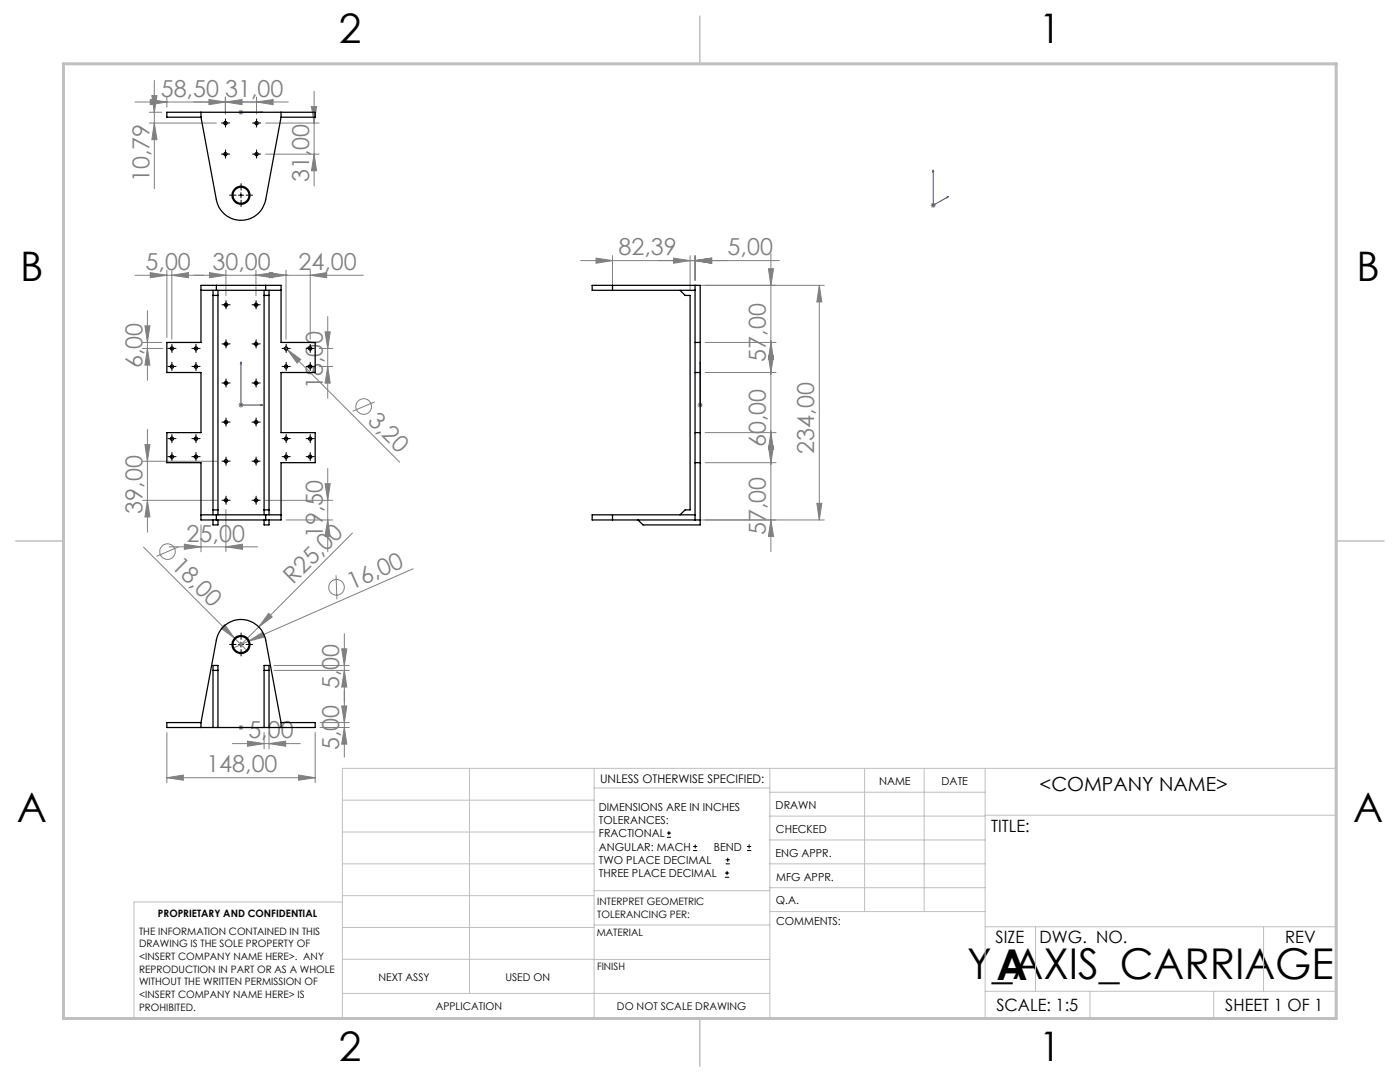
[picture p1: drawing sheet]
<svg xmlns="http://www.w3.org/2000/svg" width="279mm" height="216mm" viewBox="0 0 279 216" stroke-linecap="round" stroke-linejoin="round" font-family="sans-serif">
<g fill="none" stroke="#808080" stroke-width=".2">
<path d="M30 19.9l3.3 .5-3.3 .5zM30.3 19.1h1l-.5 3.3zM30.8 16.1v21.6M33.3 19.4v2M41.7 19.9l3.3 .5-3.3 .5zM45 19.4v3.4M51.2 19.4v3.4M62.7 18.2v18.9M27 20.4h30.5M29.8 22.4h2.5M29.8 24.6h13.4M30.8 24.6l.5 3.3h-1z"/>
<path d="M45 20.4l3.3-.5v1zM47.6 22.4h1M47.7 22l.7 .8M48.1 21.9v1M48.4 22l-.7 .8M51.2 20.4l3.3-.5v1zM53 24.6h10.7M53 30.8h10.7M62.2 21.3h1l-.5 3.3zM62.7 30.8l.5 3.3h-1zM27 54.9h45.5M30 54.4l3.3 .5-3.3 .5z"/>
<path d="M33.3 53.9v13.4M34.3 54.9l3.3-.5v1zM34.3 53.9v13.8M41.8 54.4l3.3 .5-3.3 .5zM45.1 53.9v5.1M51.1 54.9l3.3-.5v1zM51.1 53.9v5.1M53.8 54.4l3.3 .5-3.3 .5zM57.1 53.9v13.8M61.9 54.9l3.3-.5v1zM61.9 53.9v13.8M115.9 52h39.6"/>
<path d="M119 51.5l3.2 .5-3.2 .5zM122.2 51v5.9M134.4 51.5l3.3 .5-3.3 .5zM137.7 51v6.9M138.7 52l3.3-.5v1zM138.7 51v5M139.7 56.9h24.8M153.4 53.6h1l-.6 3.3zM153.8 50.6v59.5M163.5 56.9l.5 3.4h-1zM163.5 56.9v46.9M185.7 41h1.1"/>
<path d="M185.9 40.6l.7 .7M186.2 40.5v1M186.6 40.6l-.7 .7M28.4 69.5h4.1M28.4 68.3h3.9M28.9 65h1l-.5 3.3zM29.4 69.5l.5 3.3h-1zM29.4 62v13.9M56.9 69.3l.4 .4M57.3 69.7l2.7 2-.7 .8zM57.3 69.7l22.5 22.5M63.7 73.1h2.7"/>
<path d="M63.7 69.5h2.7M64.9 66.2h1l-.5 3.3zM65.4 73.1l.5 3.3h-1zM65.4 63.2v16.3M140.7 68.3h14.2M140.7 74.3h14.2M153.4 71h1l-.6 3.3zM153.8 68.3l.6 3.3h-1zM28.4 99.8h14.9M28.4 92h14.9M28.9 88.7h1l-.5 3.3zM29.4 99.8l.5 3.4h-1z"/>
<path d="M29.4 85.7v20.5M47.6 80.8h1M47.7 80.5l.7 .7M48.1 80.3v1.1M48.4 80.5l-.7 .7M52.9 99.8h13.5M64.9 96.5h1l-.5 3.3zM65.4 93.5v16.6M74.8 80.2l-4.4 1.9M139.2 80.8h1M139.4 80.5l.7 .7M139.7 80.3v1.1"/>
<path d="M140.1 80.5l-.7 .7M140.7 92.3h14.2M140.7 86.3h14.2M153.4 89h1l-.6 3.3zM153.8 86.3l.6 3.3h-1zM28.6 109.2l20.8 20.7M33.8 109.1h17.6M35.6 109.1l-4.4 1.9M36.8 108.6l3.3 .5-3.3 .5zM40.1 104.7v5.4M45.1 109.1l3.3-.5v1zM45.1 101.7v8.4"/>
<path d="M57.1 103.8h9.3M65.4 103.8l.5 3.2h-1zM67.1 114.8l.1 4.8M70.3 106.4l-18.7 18.7M82.4 113.5l-32.8 14.5M139.7 103.8h24.8M153.8 103.8l.6 3.2h-1zM163 100.4h1l-.5 3.4zM44.8 124.6l2 2.8-2.7-2zM49.6 128l2.8-1.8 .4 .9zM49.6 128l-3 1.3M51.6 125.1l-3.5 3.5"/>
<path d="M53.6 122.4l.7 .7-2.7 2zM54.7 133.8h15M54.7 132.8h15M68.2 129.5h1l-.5 3.3zM68.7 133.8l.5 3.3h-1zM68.7 126.4v24.7M33.3 155.2l3.3-.5v1zM33.3 146.2v10M33.3 155.2h29.6M46.4 148.4h13.5M47.6 145.2h1M47.7 144.8l.7 .7"/>
<path d="M48.1 144.7v1M48.4 144.8l-.7 .7M49.4 147.9l3.3 .5-3.3 .5zM52.7 146.2v3.2M53.7 148.4l3.3-.5v1zM53.7 146.2v3.2M59.6 154.7l3.3 .5-3.3 .5zM62.9 146.2v10M63.9 145.2h5.8M63.9 144.2h5.8M68.2 140.9h1l-.5 3.3zM68.7 145.2l.5 3.3h-1z"/>
<circle cx="72.6" cy="81.1" r="1.57"/>
<circle cx="33.4" cy="110.1" r="1.56"/>
<circle cx="67.2" cy="117.2" r="1.56"/>
</g>
<g fill="none" stroke="#000" stroke-width=".2">
<path d="M44.5 30.8h1M44.5 24.6h1M45 24.1v.9M45 30.3v1M47.6 38.9h1M48.1 38.5v1M50.7 30.8h1M50.7 24.6h1M51.2 24.1v.9M51.2 30.3v1M33.8 69.5h1M33.8 73.1h1"/>
<path d="M34.3 69v1M34.3 72.6v1M38.6 69.5h1M38.6 73.1h1M39.1 69v1M39.1 72.6v1M44.6 76.4h1M44.6 68.7h1M44.6 60.8h1M45.1 60.3v1M45.1 68.1v1M45.1 75.9v1"/>
<path d="M50.6 76.4h1M50.6 68.7h1M50.6 60.8h1M51.1 60.3v1M51.1 68.1v1M51.1 75.9v1M56.6 69.5h1M56.6 73.1h1M57.1 69v1M57.1 72.6v1M61.4 69.5h1M61.4 73.1h1"/>
<path d="M61.9 69v1M61.9 72.6v1M33.8 91.1h1M33.8 87.5h1M34.3 87v1M34.3 90.6v1.1M38.6 91.1h1M38.6 87.5h1M39.1 87v1M39.1 90.6v1.1M44.6 84.2h1M44.6 92h1"/>
<path d="M44.6 99.8h1M45.1 83.7v1M45.1 91.5v1M45.1 99.3v1M50.6 84.2h1M50.6 92h1M50.6 99.8h1M51.1 83.7v1M51.1 91.5v1M51.1 99.3v1M56.6 91.1h1M56.6 87.5h1"/>
<path d="M57.1 87v1M57.1 90.6v1.1M61.4 91.1h1M61.4 87.5h1M61.9 87v1M61.9 90.6v1.1M47.6 128.6h1M48.1 128.1v1M133.1 167.1h.8M133.1 166.2h.8M133.5 165.8v.9M138.3 169.7h.8"/>
<path d="M138.3 168.9h.8M138.7 168.5v.8M144.7 175h.8M144.7 174.2h.8M144.8 172.4h.9M144.8 171.6h.9M145.1 173.8v.8M145.2 171.1v.9M149.1 169.7h.8M149.1 168.9h.8M149.5 168.5v.8"/>
</g>
<g fill="none" stroke="#00f" stroke-width=".2">
<path d="M48 22.4h.2zM48.1 22.4h.1M48.1 22.4h4.3M52.4 22.4h-.4h.4M186.2 33.9l.1 .3-.1 .1zM186.2 33.9v7.1l3.1-1.8M189 39.3l.3-.1-.3 .3zM48.1 72.2v8.6h4.3M48.1 72.2l.1 .4h-.2zM139.7 72.2v.4v-.4M139.7 72.2v8.6M52 80.7l.4 .1-.4 .1z"/>
<path d="M139.7 80.7v.2zM139.7 80.8h.1M48 145.2h.2zM48.1 145.2h.1M48.1 145.2h4.3M52.4 145.2h-.4h.4"/>
</g>
<g fill="none" stroke="#000" stroke-width=".2" stroke-dasharray="15.2 1.3 1.3 1.3">
<path d="M44.5 30.7h-.3M44.5 24.5h-.3M45 30.2v-.3M45 31.2v.4M45 24v-.3M45 25v.4M45.5 30.7h.3M45.5 24.5h.3M47.1 38.9h-1.3M48.1 37.9v-1.3M48.1 39.9v1.3M49.1 38.9h1.3"/>
<path d="M50.7 30.7h-.3M50.7 24.5h-.3M51.2 30.2v-.3M51.2 31.2v.4M51.2 24v-.3M51.2 25v.4M51.7 30.7h.3M51.7 24.5h.3M33.8 73.1h-.3M33.8 69.5h-.3M34.3 72.6v-.3M34.3 73.6v.3"/>
<path d="M34.3 69v-.3M34.3 70v.3M34.8 73.1h.3M34.8 69.5h.3M38.6 69.5h-.3M38.6 73.1h-.3M39.1 69v-.3M39.1 70v.3M39.1 72.6v-.3M39.1 73.6v.3M39.6 69.5h.3M39.6 73.1h.3"/>
<path d="M44.6 76.4h-.3M44.6 68.6h-.3M44.6 60.8h-.3M45.1 75.9v-.3M45.1 76.9v.3M45.1 68.1v-.3M45.1 69.1v.3M45.1 60.3v-.3M45.1 61.3v.3M45.6 76.4h.3M45.6 68.6h.3M45.6 60.8h.3"/>
<path d="M50.6 76.4h-.3M50.6 68.6h-.3M50.6 60.8h-.3M51.1 75.9v-.3M51.1 76.9v.3M51.1 68.1v-.3M51.1 69.1v.3M51.1 60.3v-.3M51.1 61.3v.3M51.6 76.4h.3M51.6 68.6h.3M51.6 60.8h.3"/>
<path d="M56.6 69.5h-.3M56.6 73.1h-.3M57.1 69v-.3M57.1 70v.3M57.1 72.6v-.3M57.1 73.6v.3M57.6 69.5h.3M57.6 73.1h.3M61.4 73.1h-.3M61.4 69.5h-.3M61.9 72.6v-.3M61.9 73.6v.3"/>
<path d="M61.9 69v-.3M61.9 70v.3M62.4 73.1h.3M62.4 69.5h.3M33.8 91.1h-.3M33.8 87.5h-.3M34.3 90.6v-.3M34.3 91.6v.3M34.3 87v-.3M34.3 88v.3M34.8 91.1h.3M34.8 87.5h.3"/>
<path d="M38.6 91.1h-.3M38.6 87.5h-.3M39.1 90.6v-.3M39.1 91.6v.3M39.1 87v-.3M39.1 88v.3M39.6 91.1h.3M39.6 87.5h.3M44.6 84.2h-.3M44.6 92h-.3M44.6 99.8h-.3M45.1 83.7v-.3"/>
<path d="M45.1 84.7v.3M45.1 91.5v-.3M45.1 92.5v.3M45.1 99.3v-.3M45.6 84.2h.3M45.6 92h.3M45.6 99.8h.3M50.6 84.2h-.3M50.6 92h-.3M50.6 99.8h-.3M51.1 83.7v-.3M51.1 84.7v.3"/>
<path d="M51.1 91.5v-.3M51.1 92.5v.3M51.1 99.3v-.3M51.6 84.2h.3M51.6 92h.3M51.6 99.8h.3M56.6 87.5h-.3M56.6 91.1h-.3M57.1 87v-.3M57.1 88v.3M57.1 90.6v-.3M57.1 91.6v.3"/>
<path d="M57.6 87.5h.3M57.6 91.1h.3M61.4 87.5h-.3M61.4 91.1h-.3M61.9 87v-.3M61.9 88v.3M61.9 90.6v-.3M61.9 91.6v.3M62.4 87.5h.3M62.4 91.1h.3M45.1 100.3v.3M51.1 100.3v.3"/>
<path d="M47.1 128.6h-1.3M48.1 127.6v-1.3M48.1 129.6v1.3M49.1 128.6h1.3"/>
</g>
<g fill="none" stroke="#c0c0c0" stroke-width=".2">
<path d="M68.3 159.7h50.3M93.7 153.3v44.9M118.6 153.3v49.9M118.6 157.2h35M153.6 153.3v49.9M153.6 158.1h43M172.5 153.3v28.6M184.4 153.3v28.6M196.6 153.3v49.9M68.3 180h-41.6v23.2h240v-49.9h-198.4v49.9M68.3 166h50.3M68.3 178.7h50.3"/>
<path d="M68.3 172.4h50.3M118.6 177.7h35M153.6 162.8h43M153.6 177.1h43M153.6 172.4h43M153.6 167.6h43M196.6 162.7h70.1M68.3 198.2h85.3M68.3 191.4l85.3 .1M68.3 185.1h50.3M118.6 184.6h35M153.6 181.9h43"/>
<path d="M196.6 184.9h70.1M196.6 197.8h70.1M206.7 184.9v12.9M217.5 197.8v5.4M242.2 197.8v5.4M252.2 184.9v12.9"/>
</g>
<path d="M139.7 3.2v9.5M3.1 107.9h9.6M266.7 107.9h9.5M139.7 203.2v9.6" fill="none" stroke="#c0c0c0" stroke-width=".3"/>
<path d="M12.7 12.7h254v190.5h-254z" fill="none" stroke="#c0c0c0" stroke-width=".6"/>
<g fill="#00f">
<path d="M52 80.7l.4 .1-.4 .1zM48.1 72.2l.1 .4h-.2z"/>
<path d="M189 39.3l.3-.1-.3 .3zM186.2 33.9l.1 .3-.1 .1zM52 145.2h.4zM48 145.2h.2z"/>
<path d="M139.7 80.7v.2zM139.7 72.2v.4zM52 22.4h.4zM48 22.4h.2z"/>
</g>
<g fill="#808080">
<path d="M44.8 124.6l2 2.8-2.7-2z"/>
<path d="M49.6 128l2.8-1.8 .4 .9z"/>
<path d="M53.6 122.4l.7 .7-2.7 2z"/>
<path d="M57.3 69.7l2.7 2-.7 .8z"/>
<path d="M34.3 54.9l3.3-.5v1zM30 54.4l3.3 .5-3.3 .5z"/>
<path d="M61.9 54.9l3.3-.5v1zM53.8 54.4l3.3 .5-3.3 .5zM45.1 109.1l3.3-.5v1zM36.8 108.6l3.3 .5-3.3 .5zM51.1 54.9l3.3-.5v1zM41.8 54.4l3.3 .5-3.3 .5zM59.6 154.7l3.3 .5-3.3 .5zM33.3 155.2l3.3-.5v1zM53.7 148.4l3.3-.5v1zM49.4 147.9l3.3 .5-3.3 .5zM45 20.4l3.3-.5v1zM30 19.9l3.3 .5-3.3 .5z"/>
<path d="M134.4 51.5l3.3 .5-3.3 .5zM138.7 52l3.3-.5v1zM119 51.5l3.2 .5-3.2 .5zM138.7 52l3.3-.5v1zM41.7 19.9l3.3 .5-3.3 .5zM51.2 20.4l3.3-.5v1z"/>
<path d="M163 100.4h1l-.5 3.4zM163.5 56.9l.5 3.4h-1z"/>
<path d="M65.4 73.1l.5 3.3h-1zM64.9 66.2h1l-.5 3.3zM29.4 69.5l.5 3.3h-1zM28.9 65h1l-.5 3.3zM29.4 99.8l.5 3.4h-1zM28.9 88.7h1l-.5 3.3zM68.7 145.2l.5 3.3h-1zM68.2 140.9h1l-.5 3.3zM68.7 133.8l.5 3.3h-1zM68.2 129.5h1l-.5 3.3zM30.8 24.6l.5 3.3h-1zM30.3 19.1h1l-.5 3.3z"/>
<path d="M64.9 96.5h1l-.5 3.3zM65.4 103.8l.5 3.2h-1zM153.4 89h1l-.6 3.3zM153.8 103.8l.6 3.2h-1zM153.4 71h1l-.6 3.3zM153.8 86.3l.6 3.3h-1zM153.4 53.6h1l-.6 3.3zM153.8 68.3l.6 3.3h-1zM62.2 21.3h1l-.5 3.3zM62.7 30.8l.5 3.3h-1z"/>
</g>
<g fill="none" stroke="#000" stroke-width=".25">
<path d="M40.1 23.4l3.1 16.5a5 5 0 0 0 4.9 4.1 5 5 0 0 0 4.9-4.1l3.1-16.5M40.1 22.4v1M40.1 23.4h-6.8v-1h29.6v1h-6.8M56.1 22.4v1M40.1 57.9h3.1M42.5 57.9v44.8M42.5 58.9h1M43.2 57.9h9.8M43.2 56.9h9.8M43.2 56.9v1M43.2 56.9h-3.1v11.4h-6.8v6h6.8v12h-6.8v6h6.8v11.5h3.1M43.5 57.9v44.8"/>
<path d="M52.7 57.9v44.8M52.7 58.9h1M53 56.9v1M53 56.9h3.1v11.4h6.8v6h-6.8v12h6.8v6h-6.8v11.5h-3.1M53 57.9h3.1M53.7 57.9v44.8M122.2 56.9h-4v1h4M122.2 56.9h17.5v47.8h-11.4l-1-.9M122.2 57.9h16.5M122.2 56.9v1M135.7 57.9l1 1h1v42.8h-1l-1 1M138.7 56.9v46.9"/>
<path d="M138.7 74.3h1M138.7 68.3h1M138.7 92.3h1M138.7 86.3h1M40.1 102.7h3.1M42.5 103.8v.9h1v-.9M42.5 101.7h1M43.2 103.8h9.8M43.2 102.7h9.8M43.2 102.7v1.1M52.7 103.8v.9h1v-.9M52.7 101.7h1"/>
<path d="M53 102.7v1.1M53 102.7h3.1M122.2 102.7h-4v1.1h4M122.2 103.8h17.5M122.2 102.7h16.5M122.2 102.7v1.1M42.5 133.8h1M52.7 133.8h1M40.1 144.2l3.1-16.5a5 5 0 0 1 4.9-4.1 5 5 0 0 1 4.9 4.1l3.1 16.5M40.1 144.2v1M40.1 144.2h-6.8v1h29.6v-1h-6.8M42.5 145.2v-12.4h1v12.4"/>
<path d="M52.7 145.2v-12.4h1v12.4M56.1 144.2v1"/>
<circle cx="45" cy="24.6" r=".33"/>
<circle cx="45" cy="30.8" r=".32"/>
<circle cx="48.1" cy="39" r="1.61"/>
<circle cx="48.1" cy="38.9" r="1.8"/>
<circle cx="51.2" cy="24.6" r=".33"/>
<circle cx="51.2" cy="30.8" r=".32"/>
<circle cx="34.3" cy="69.5" r=".32"/>
<circle cx="34.3" cy="73.1" r=".33"/>
<circle cx="39.1" cy="69.5" r=".32"/>
<circle cx="39.1" cy="73.1" r=".33"/>
<circle cx="45.1" cy="76.4" r=".32"/>
<circle cx="45.1" cy="68.6" r=".32"/>
<circle cx="45.1" cy="60.8" r=".32"/>
<circle cx="51.1" cy="68.6" r=".32"/>
<circle cx="51.1" cy="76.4" r=".32"/>
<circle cx="51.1" cy="60.8" r=".32"/>
<circle cx="57.1" cy="69.5" r=".32"/>
<circle cx="57.1" cy="73.1" r=".33"/>
<circle cx="61.9" cy="69.5" r=".32"/>
<circle cx="61.9" cy="73.1" r=".33"/>
<circle cx="34.3" cy="91.1" r=".33"/>
<circle cx="34.3" cy="87.5" r=".33"/>
<circle cx="39.1" cy="91.1" r=".33"/>
<circle cx="39.1" cy="87.5" r=".33"/>
<circle cx="45.1" cy="84.2" r=".32"/>
<circle cx="45.1" cy="92" r=".32"/>
<circle cx="45.1" cy="99.8" r=".31"/>
<circle cx="51.1" cy="92" r=".32"/>
<circle cx="51.1" cy="84.2" r=".32"/>
<circle cx="51.1" cy="99.8" r=".31"/>
<circle cx="57.1" cy="91.1" r=".33"/>
<circle cx="57.1" cy="87.5" r=".33"/>
<circle cx="61.9" cy="87.5" r=".33"/>
<circle cx="61.9" cy="91.1" r=".33"/>
<circle cx="48.1" cy="128.6" r="1.6"/>
<circle cx="48.1" cy="128.6" r="1.8"/>
</g>
<g font-size="8.5">
<text x="193" y="195.4">Y_AXIS_CARRIAGE</text>
<text x="198.9" y="195.5">A</text>
</g>
<g font-size="8.1">
<text x="67.6" y="8.5">2</text>
<text x="207.3" y="8.5">1</text>
<text x="4" y="56.1">B</text>
<text x="270.7" y="56.1">B</text>
<text x="3.3" y="164.1">A</text>
<text x="270" y="164.1">A</text>
<text x="67.6" y="211.7">2</text>
<text x="207.3" y="211.7">1</text>
</g>
<g font-size="4.7" fill="#808080">
<text x="32.1" y="19.3">58,50 31,00</text>
<text x="29.8" y="36.4" transform="rotate(-90 29.8 36.4)">10,79</text>
<text x="61.7" y="36.4" transform="rotate(-90 61.7 36.4)">31,00</text>
<text x="29.1" y="53.9">5,00</text>
<text x="42.4" y="53.9">30,00</text>
<text x="59.6" y="53.9">24,00</text>
<text x="123.4" y="51">82,39</text>
<text x="145.2" y="51">5,00</text>
<text x="28.4" y="73.5" transform="rotate(-90 28.4 73.5)">6,00</text>
<text x="64.4" y="77.7" transform="rotate(-90 64.4 77.7)">18,00</text>
<text x="152.9" y="72.1" transform="rotate(-90 152.9 72.1)">57,00</text>
<text x="73.2" y="84.1" transform="rotate(45 73.2 84.1)">3,20</text>
<text x="152.9" y="89.2" transform="rotate(-90 152.9 89.2)">60,00</text>
<text x="162.5" y="90.5" transform="rotate(-90 162.5 90.5)">234,00</text>
<text x="28.4" y="102.5" transform="rotate(-90 28.4 102.5)">39,00</text>
<text x="64.4" y="107.4" transform="rotate(-90 64.4 107.4)">19,50</text>
<text x="152.9" y="106.8" transform="rotate(-90 152.9 106.8)">57,00</text>
<text x="34.1" y="113.1" transform="rotate(45 34.1 113.1)">18,00</text>
<text x="37.2" y="108.1">25,00</text>
<text x="58.5" y="116.8" transform="rotate(-45 58.5 116.8)">R25,00</text>
<text x="70.2" y="117.7" transform="rotate(-24 70.2 117.7)">16,00</text>
<text x="49.6" y="147.4">5,00</text>
<text x="67.7" y="149.7" transform="rotate(-90 67.7 149.7)">5,00 5,00</text>
<text x="41.2" y="154.1">148,00</text>
</g>
<text font-size="3.9" x="207.5" y="157.8">&lt;COMPANY NAME&gt;</text>
<g font-size="3.4">
<text x="197.8" y="166">TITLE:</text>
<text x="198.7" y="188.1">SIZE</text>
<text x="207.5" y="188.1">DWG. NO.</text>
<text x="256.5" y="188.2">REV</text>
<text x="198.8" y="201.7">SCALE: 1:5</text>
<text x="244.5" y="201.7">SHEET 1 OF 1</text>
</g>
<text font-size="2.4" x="119.8" y="156.2">UNLESS OTHERWISE SPECIFIED:</text>
<g font-size="2.2">
<text x="119.5" y="161.8">DIMENSIONS ARE IN INCHES</text>
<text x="154.8" y="161.4">DRAWN</text>
<text x="175.4" y="156.6">NAME</text>
<text x="187.9" y="156.7">DATE</text>
<text x="119.5" y="164.4">TOLERANCES:</text>
<text x="119.5" y="167.1">FRACTIONAL</text>
<text x="154.9" y="166.3">CHECKED</text>
<text x="119.5" y="169.7">ANGULAR: MACH</text>
<text x="119.5" y="172.4">TWO PLACE DECIMAL</text>
<text x="142.5" y="169.7">BEND</text>
<text x="154.8" y="170.9">ENG APPR.</text>
<text x="119.5" y="175">THREE PLACE DECIMAL</text>
<text x="154.9" y="175.7">MFG APPR.</text>
<text x="154.9" y="180.4">Q.A.</text>
<text x="154.9" y="184.6">COMMENTS:</text>
</g>
<g font-size="2.1">
<text x="75.5" y="195.7">NEXT ASSY</text>
<text x="100.9" y="195.7">USED ON</text>
<text x="86.9" y="201.5">APPLICATION</text>
<text x="123.1" y="201.6">DO NOT SCALE DRAWING</text>
</g>
<g font-size="2">
<text x="31.5" y="182.9">PROPRIETARY AND CONFIDENTIAL</text>
<text x="119.2" y="180.6">INTERPRET GEOMETRIC</text>
<text x="119.2" y="183.1">TOLERANCING PER:</text>
<text x="27.8" y="186.5">THE INFORMATION CONTAINED IN THIS</text>
<text x="27.8" y="189">DRAWING IS THE SOLE PROPERTY OF</text>
<text x="27.8" y="191.6">&lt;INSERT COMPANY NAME HERE&gt;. ANY</text>
<text x="119.1" y="186.7">MATERIAL</text>
<text x="27.8" y="194.1">REPRODUCTION IN PART OR AS A WHOLE</text>
<text x="27.8" y="196.6">WITHOUT THE WRITTEN PERMISSION OF</text>
<text x="119.1" y="193.5">FINISH</text>
<text x="27.8" y="199.1">&lt;INSERT COMPANY NAME HERE&gt; IS</text>
<text x="27.8" y="201.7">PROHIBITED.</text>
</g>
</svg>
